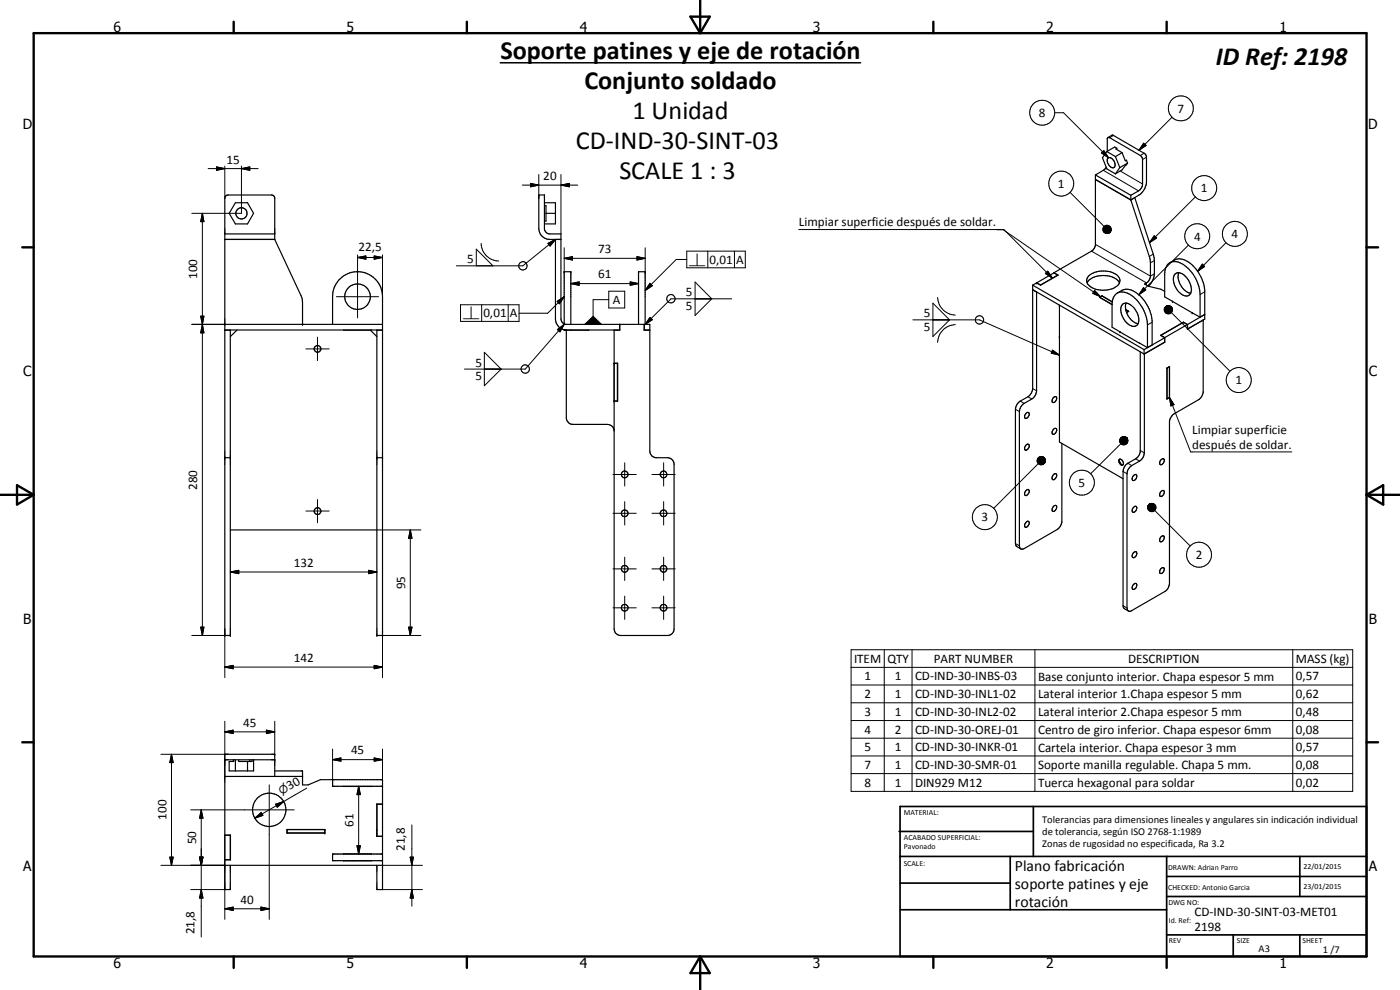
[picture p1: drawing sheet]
<svg xmlns="http://www.w3.org/2000/svg" width="420mm" height="297mm" viewBox="0 0 420 297" stroke-linecap="round" stroke-linejoin="round" font-family="sans-serif">
<g fill="#000">
<circle cx="67.5" cy="97.3" r=".18"/>
<circle cx="90.8" cy="97.3" r=".18"/>
<circle cx="169.3" cy="81.5" r=".18"/>
<circle cx="171.3" cy="81.5" r=".18"/>
<circle cx="191.6" cy="81.5" r=".18"/>
<circle cx="193.6" cy="81.5" r=".18"/>
<circle cx="311.1" cy="87.6" r=".18"/>
<circle cx="311.1" cy="84.9" r=".18"/>
<circle cx="318" cy="91.8" r=".18"/>
<circle cx="336.1" cy="99.6" r=".18"/>
<circle cx="351.9" cy="90.4" r=".18"/>
<circle cx="355.2" cy="96.7" r=".18"/>
<circle cx="357.8" cy="93.9" r=".18"/>
<circle cx="361.1" cy="96" r=".18"/>
<circle cx="184.3" cy="109" r=".18"/>
<circle cx="185.3" cy="109" r=".18"/>
<circle cx="318" cy="101" r=".18"/>
<circle cx="351" cy="119.3" r=".18"/>
<circle cx="67.5" cy="137.3" r=".18"/>
<circle cx="69.1" cy="137.3" r=".18"/>
<circle cx="113.1" cy="137.3" r=".18"/>
<circle cx="114.8" cy="137.3" r=".18"/>
<circle cx="184.3" cy="120.4" r=".18"/>
<circle cx="67.5" cy="190.7" r=".18"/>
<circle cx="69.1" cy="190.7" r=".18"/>
<circle cx="113.1" cy="190.7" r=".18"/>
<circle cx="114.8" cy="190.7" r=".18"/>
<circle cx="82.5" cy="226.3" r=".18"/>
<circle cx="82.5" cy="228" r=".18"/>
<circle cx="97.5" cy="248.9" r=".18"/>
<circle cx="97.5" cy="249.9" r=".18"/>
<circle cx="113.1" cy="249.9" r=".18"/>
<circle cx="113.1" cy="248.9" r=".18"/>
</g>
<g fill="none" stroke="#000" stroke-width=".35">
<path d="M328.7 52.5v21l-.2 .8-.7 .9-11.5 6.6M328.7 53.8l10.7 6.2M328.7 52.5l10.7 6.1M332 50.2l-.5 .6-2.8 1.7M332.2 45.5l2.3-1.4 .7 .4-.3 .2 1.9 1.1M332.2 45.5l2.6 1.5M332.2 45.5l-1.3 1.8 1.3 3.4 2.6 1.5M332.3 45.4v-3.8l.4-.4 9.5 5.5 .6 .8v8.2l-.7 1.2-2.7 1.7M332.5 47.4a1.91 1.91 0 0 1 2.1 2.4 .92 .92 0 0 1-1 .5 .92 .92 0 0 1-.7-.7l-.6-1.1zM332.5 41.3l1.5-.7 9.7 5.6 .4 .8v7.9a5.1 5.1 0 0 1-2.4 3.7l-2.3 1.4M334.8 47l1.3 3.3M336.1 50.3l-1.3 1.9"/>
<path d="M336.8 45.8l.9 2.5 .4-.3 .3 .9M336.8 45.8l-2 1.2M338.4 48.9l-1.6 2.1-2 1.2M338.4 48.9l-2.3 1.4M339.4 60l5.7 17.5 .2 5.6a2.78 2.78 0 0 1-1.8 2.1l1.2 .7 3.7 .9 1.1 .6M339.4 60l1.2-.7 5.5 16.9a17.7 17.7 0 0 1 .3 6.7 5.4 5.4 0 0 1-1.8 3M339.4 58.6v1.4M67.5 71.8h15M67.5 70.2h15M70.6 60.8h3.7l1.8 3.2-1.8 3.2h-3.7l-1.8-3.2zM82.5 71.8v-12.5l-.4-.6-.6-.2h-13l-.8 .4-.2 .6v131.2h1.6v-91.7M82.5 71.8l8 17.4 .3 1.6v6.5"/>
<path d="M163.4 60.8h3.3v6.4h-3.3M163.4 61.7h.5v4.6h-.5M163.9 64h2.8M166.7 71.8v23.9a3.3 3.3 0 0 0 3.3 3.3M168.3 71.8h-3.3a3.3 3.3 0 0 1-3.3-3.3v-10h1.7v10.3a1.83 1.83 0 0 0 1.6 1.4h3.3v25.5l.5 1.1 .9 .5h25.3v38a2.09 2.09 0 0 0 1.7 2h3.6a2 2 0 0 1 2 2.1v49.3a2.04 2.04 0 0 1-1.7 2h-14.6a1.98 1.98 0 0 1-1.7-2v-89.7M351.1 78.8l1.4-.8a4.9 4.9 0 0 1 5.6 1.8 11.8 11.8 0 0 1 3.5 7.2v8.8l-5.2 2.9M67.5 97.3h47.3M71.2 99l-2.1 2M99.8 97.3v-8.3a7.5 7.5 0 0 1 7.5-7.5 7.5 7.5 0 0 1 7.5 7.5v101.7h-1.7v-91.7M103.2 99v.1M111.2 99.1l1.9 1.9M111.5 99v.1"/>
<path d="M114.8 99l-47.3 .1M169.3 97.2v-15.7h2v15.8M170 99.1v26.2a2 2 0 0 0 2 2h10.3a2 2 0 0 1 2 2M171.3 99v.1M176.7 99v.1M185.3 99v.1M186 97.3v1.8l-16.7-.2M191.6 97.3v-15.8h2v15.8M193.4 97.3l-.1 1.7 1.7 .1M193.6 99v.1M309.9 85.6l33.5 19.3M309.9 86.9l33.5 19.3"/>
<path d="M309.9 85.6v31a3.3 3.3 0 0 1-1.4 2.4l-3 2-.8 1.8v40.3l.5 .9 1.2 .7M309.9 87l1.2 .6v29.7a3.2 3.2 0 0 1-1.4 2.4l-2.3 1.3a3.2 3.2 0 0 0-1.5 2.5v40.2a.88 .88 0 0 0 .4 1 .88 .88 0 0 0 1.1-.1l9.9-5.7 .9-.9 .4-1 .1-24M311.1 84.9l1.2 .7M311.1 84.9l-1.2 .7M312.3 85.5v.1M316.3 81.8l1.2 .7-5.2 3.1M316.3 81.8v.1M316.3 81.9l1.1 .6M316.3 81.9l-5.2 3M317.4 82.5v.1M317.4 82.5l-5.1 3M318 91.6v41l19 11"/>
<path d="M326.3 84.9a6.1 6.1 0 0 1 6.6-2.1 4.5 4.5 0 0 1 3.1 2.1M326.7 82.8a6.9 6.9 0 0 1 9.1 .4 2.23 2.23 0 0 1-1.5 3.2 7.2 7.2 0 0 1-7.8-1.1 1.91 1.91 0 0 1 .2-2.5zM330 89.2h.1M330 89.2l3.7 2.2M330.7 88.8l-.7 .4 3.7 2.2M330.7 88.8l3.1 1.8-3.1-1.8M330.7 88.8h.1M330.7 88.8l-.7 .4M333.7 91.4a3.1 3.1 0 0 1 3.7-3.7 10.8 10.8 0 0 1 7 9.8v6.8l-2.4-1.3M333.7 91.4v6.8l2.4 1.4M335.3 87.9l1.4-.8a4.5 4.5 0 0 1 5.1 1.4 12 12 0 0 1 4 7.6v7.4M336.1 99.5v.1"/>
<path d="M336.1 99.6l5.9 3.4M336.9 91.3a2.04 2.04 0 0 1 2.6 .4 5.1 5.1 0 0 1 1.9 5.6 2.08 2.08 0 0 1-3.2-.4 4.6 4.6 0 0 1-1.3-5.6zM337.9 92.9l.8 .5-.6 .4 .6-.4zM338 90.9a5.2 5.2 0 0 0 3.5 6.2M338.7 93.4v.1M351.9 90.4l5.9 3.5M351.9 90.4l-2.4-1.3v-6.8a3.2 3.2 0 0 1 3.7-3.8 11 11 0 0 1 7 9.9v6.8M351.9 90.4v.1M352.5 82.4a1.94 1.94 0 0 1 2.9 .1 5.5 5.5 0 0 1 2 5.4 1.8 1.8 0 0 1-3 .2 5.1 5.1 0 0 1-1.9-5.7zM353.8 81.8a5.3 5.3 0 0 0 3.5 6.2M355.2 96.7l-6.9 3.9 1.2 .7-6.1 3.6M355.2 96.7l1.2 .7"/>
<path d="M355.2 96.7l-6.8 3.9M356.4 98.7h.1M356.4 98.8l4.7-2.8v21.8a3.3 3.3 0 0 1-1.4 2.1l-7.6 4.4-.6 .8-.5 1.2v48.7l-.2 1-.5 .9-.8 .6-10.3 5.9-.8-.3-.2-.7v-40.2a3.1 3.1 0 0 1 1.4-2.5l2.4-1.4a3.2 3.2 0 0 0 1.4-2.4v-29.7M356.4 97.4l-6.9 3.9M356.4 97.4v1.4M357.8 93.9h.1M357.8 93.9l2.4 1.3M360.2 95.2l1.4-.8-5.2 3M184.3 109h1v11.4l-1-.1M316.2 119.3a.55 .55 0 0 1 .8-.2 .55 .55 0 0 1 .1 .8 .91 .91 0 0 1-1.3 .7v-.7zM342 103h.1M342.2 105.6v29.9a3.1 3.1 0 0 1-1.4 2.2l-2.3 1.3a3.2 3.2 0 0 0-1.5 2.5v40.2l.5 1 1.2 .6"/>
<path d="M343.4 104.9v1.3M343.4 106.2h.1M348.4 100.6l1.1 .7M348.4 100.6v.1M349.5 102.7l-6.1 3.5M349.5 101.3v1.4M350.2 110.4v9.3M350.2 110.4h.1M350.2 119.7h.1M350.9 110h.1M351 110v9.3l-.8 .4M351 110l-.8 .4"/>
<path d="M67.5 137.3h1.6M113.1 137.3h1.7M307.9 124l.7-.3a1.01 1.01 0 0 1 .1 1.2 1.01 1.01 0 0 1-1.2 .5v-.8zM307.9 133.6l.7-.3a1.01 1.01 0 0 1 .1 1.2 1.01 1.01 0 0 1-1.2 .4v-.7zM316.2 128.8a.55 .55 0 0 1 .8-.2 .55 .55 0 0 1 .1 .8 .91 .91 0 0 1-1.3 .8v-.8zM335.8 138l1 1.6M335.8 137.9a1.02 1.02 0 0 1 1.2 .4 1.02 1.02 0 0 1-.1 1.3 1.27 1.27 0 0 1-1.1-1.7zM348.5 137.9l.4-.3a.94 .94 0 0 1 .5 1 .94 .94 0 0 1-.8 .8h-.1a.83 .83 0 0 1-.5-.7 .83 .83 0 0 1 .5-.8zM69.1 159h44M307.9 147.2l.5-.3a.93 .93 0 0 1 .5 .9 .93 .93 0 0 1-.6 .7l-.4 .2a.9 .9 0 0 1 0-1.5zM307.9 156.7l.5-.3a.93 .93 0 0 1 .5 .9 .93 .93 0 0 1-.6 .8l-.4 .1a.9 .9 0 0 1 0-1.5zM316.2 142.4a.56 .56 0 0 1 .8-.2 .56 .56 0 0 1 .1 .8l-.8 .9h-.4l-.1-.7z"/>
<path d="M316.2 151.9a.56 .56 0 0 1 .8-.2 .56 .56 0 0 1 .1 .9l-.8 .8h-.4l-.1-.7zM340.2 142.7l.4-.3a.63 .63 0 0 1 .6 .4 .63 .63 0 0 1-.2 .7l-.4 .6a.54 .54 0 0 1-.8-.1 .54 .54 0 0 1 0-.7zM340.2 152.2l.4-.3a.63 .63 0 0 1 .6 .4 .63 .63 0 0 1-.2 .7l-.4 .6a.54 .54 0 0 1-.8 0 .54 .54 0 0 1 0-.8zM348.5 147.4l.4-.2a.94 .94 0 0 1 .5 .9 .94 .94 0 0 1-.8 .8l-.1 .1a.83 .83 0 0 1-.5-.8 .83 .83 0 0 1 .5-.8zM340.1 175.5l.3-.3a.53 .53 0 0 1 .7 0 .53 .53 0 0 1 0 .8 .79 .79 0 0 1-.4 .7 .79 .79 0 0 1-.9 0zM340.2 165.8a.55 .55 0 0 1 .9-.2 .55 .55 0 0 1 0 .9 .79 .79 0 0 1-.4 .7 .79 .79 0 0 1-.9 0v-.8zM348.5 161l.6-.2a1.02 1.02 0 0 1 .1 1.2 1.02 1.02 0 0 1-1.1 .4v-.7zM348.5 170.6l.6-.3a1.02 1.02 0 0 1 .1 1.2 1.02 1.02 0 0 1-1.1 .5v-.8zM67.5 233h23.3M67.5 228h15M70 228v.5M70.1 228v.5h-1.3v2.8h7.3v-3.3"/>
<path d="M70.6 228v3.3M71.6 228v.5h4v-.5M74.3 228.5v2.8M75 228v.5M82.5 233v-6.7h-15v40.6h1.6v-7.3M82.5 231.3h8.3v4.2h1.7l3.7-1.6h18.6v33h-1.7v-7.3M99.8 233.9v2h15M103.1 235.9h8.4M67.5 250.6h1.7v7.4l-1.7-.1M67.5 259.6h47.3M69.1 250.6v7.4M86.1 248.9h11.4v1h-11.4z"/>
<path d="M86.1 248.9h11.4M86.2 248.9v1M103.1 256.2h.1M103.1 258.2v.1M111.5 256.2h.1M111.5 258.2v.1M113.1 250.9h1.7M114.8 241.3h-1.7v9.7h1.7M114.8 256.2h-15v2h15"/>
<circle cx="72.4" cy="64" r="1.67"/>
<circle cx="107.3" cy="89" r="3.8"/>
<circle cx="95.3" cy="104.7" r="1"/>
<circle cx="95.3" cy="153.3" r="1.01"/>
<circle cx="187.5" cy="142.3" r="1"/>
<circle cx="187.5" cy="154" r="1"/>
<circle cx="199.1" cy="142.4" r="1.01"/>
<circle cx="199.1" cy="154" r="1.01"/>
<circle cx="187.5" cy="170.7" r="1"/>
<circle cx="199.1" cy="170.7" r="1"/>
<circle cx="187.5" cy="182.4" r="1"/>
<circle cx="199.1" cy="182.3" r="1"/>
<circle cx="80.8" cy="243" r="5"/>
</g>
<g fill="none" stroke="#000" stroke-width=".3">
<path d="M316.5 33.8h2.7l13.5 13.5M351.7 35.2l-9.9 9.9M62.5 50.6h15M65 50.1l2.5 .5-2.5 .5zM67.5 49.8v9.7M72.5 50.6l2.5-.5v1zM72.5 49.8v14.2h-14.9M156.7 55.5h16.7M159.2 55l2.5 .5-2.5 .5zM161.7 52.4v7.1M168.3 55.5l2.6-.5v1zM168.3 52.4v17.8"/>
<path d="M321.1 57.7l10.2 10.2M330.6 45.9l.7-.7 1.4 2.1zM331.1 51.1l10.6 6.2M334.2 40.6l-1.2 .7M336.2 51.3l6.7 3.9M343.2 43l.7 .6-2.1 1.5zM343.4 46l-1.2 .7M344.1 47.2l-1.2 .7M358.7 59.1l-13.7 13.7M60.7 64l.5 2.5h-1zM60.7 64v126.7M107.3 77.3l2.5-.5v1z"/>
<path d="M107.3 77.3h7.5M107.3 76.5v18.9M112.3 76.8l2.5 .5-2.5 .5zM114.8 76.5v22.6M142.9 79.8v-5l5 5M144.4 73a5.4 5.4 0 0 0 5.3 5.3M164.5 73l2.2-1.2-1.6 2zM166.7 71.8l-9.8 8h-20M169.3 77.5l2.5-.5v1zM169.3 77.5h24.3M169.3 74.3v7.2M191.2 77l2.4 .5-2.4 .5z"/>
<path d="M193.6 74.3v7.2M206.1 77.9h-3.2l-9.3 9.3M206.1 75.4h17.6v4.9h-17.6zM212.4 75.4v4.9M220.4 75.4v4.9M239.7 68.9h61.6l14.6 14.6M299.2 68.9h1.9l29.2 20.1M327.6 75.4l16.5 9.5v.7M328.7 73.3l16.6 9.5 1.1-.6M331 68.5l2.1 1.2-2.1-.9zM331 68.8l2.1 .9-2.1-.7zM331 69l2.1 .7-2-.4z"/>
<path d="M331.1 69.3l2 .4-1.9-.1zM331.1 68.2l2 1.5-2.1-1.2zM331.2 69.6l1.9 .1-1.7 .1zM331.2 68l.2-.1 1.7 1.8zM331.2 68l1.9 1.7-2-1.5zM331.4 69.8l1.7-.1zM331.4 67.9l.3-.2 1.4 2zM331.6 69.9l1.5-.2-1.2 .3zM331.7 67.7l.2-.1 1.2 2.1zM331.9 70l1.2-.3zM331.9 67.6h.3l.9 2.1zM332.1 70.1l1-.4z"/>
<path d="M332.2 67.6h.2l.7 2.1zM332.4 70.1l.7-.4zM332.4 67.6l.3 .1 .4 2zM332.6 70l.5-.3zM332.7 67.7l.2 .1 .2 1.9zM332.9 69.9l.2-.2zM332.9 67.8l.3 .2-.1 1.7zM333.2 68l.1 .2-.2 1.5zM333.3 68.2l-.2 1.5zM333.4 69.3l-.3 .4zM333.4 68.5l-.3 1.2zM333.4 69l-.3 .7z"/>
<path d="M333.4 68.7l-.3 1zM346.1 76.2l-1.2 .8M346.4 70.7l.7 .7-2.1 1.4zM346.4 78.2l-1.1 .7M356.7 73.5l-14.9 14.9M360.8 79.2l.7 .8-2.1 1.4zM367.9 72.8l-8.5 8.6M57.6 97.3h9.9M60.2 94.9h1l-.5 2.4zM60.7 97.3l.5 2.6h-1zM101 89h12.6M138.2 91.4h17.6v5h-17.6z"/>
<path d="M144.6 91.4v5M152.5 91.4v5M167.2 90.4l2.1-1.4-1.4 2.1zM167.3 98.9l2-1.6-1.2 2.3zM169.3 89l-4.9 5h-8.6M169.3 97.3l-11.7 13.4h-18.2M171.3 85.1l2.5-.5v1zM171.3 85.1h20.3M175.5 97.3l2.5-2.4 2.5 2.4zM182.7 89.9h-4.7v5M182.7 87.4h4.8v5h-4.8zM189.1 84.6l2.5 .5-2.5 .5z"/>
<path d="M195.1 85l.7 .7-2.2 1.5zM195.1 95.2l.7 .7-2.2 1.4zM208.6 84.6l5 5.1-5 5zM219.6 89.7h-18.2l-7.8 7.6M274 96h20l24 10.6M280 91l5 5-5 5zM281.4 89.2a5.5 5.5 0 0 0 5.3 5.3M286.7 97.4a5.6 5.6 0 0 0-5.3 5.3M313.7 82l.7-.6 1.5 2.1zM328.5 87.2l1.8 1.8-2.4-1zM343.2 86.3l.7 .7-2.1 1.4zM345.8 96.7l-1.4 .8"/>
<path d="M349.6 92.2l.2-.1-.3 .4zM349.8 92.1l-.4 .7zM349.8 92.1l-.4 .9zM349.8 92.1l-.3 1.2zM349.8 92.1l-.2 1.5-.1-.3zM349.8 92.1l-.1 1.7-.1-.2zM349.8 92.1l.1 1.9-.2-.2zM349.8 92.1l.4 2-.3-.1zM349.8 92.1l.6 2h-.2zM349.8 92.1l.9 2.1-.3-.1zM349.8 92.1l1.2 2-.3 .1zM349.8 92.1l1.4 2h-.2z"/>
<path d="M349.8 92.1l1.6 1.8-.2 .2zM349.8 92.1l1.9 1.6-.3 .2zM349.8 92.1l2 1.4-.1 .2zM349.8 92.1l2.1 1.1-.1 .3zM349.8 92.1l2.1 .9v.2zM349.8 92.1l2.1 .6v.3zM349.8 92.1l2 .4 .1 .2zM349.8 92.1l1.9 .1 .1 .3zM349.8 92.1l1.7-.1 .2 .2zM349.8 92.1l1.7-.1zM349.8 92.1l1.3-.4 .2 .2zM349.8 92.1l1.3-.4z"/>
<path d="M349.8 92.1l1-.4zM349.8 92.1l.7-.4zM349.8 92.1l.2-.2zM350 91.9l.2-.2-.4 .4zM351.6 93.8l17.5 17.6M361.6 87.5l-1.4 .9M91.8 104.7h7M95.3 101.2v7M145.4 105.7l5 5-5 5zM308.5 119l1.2 .7M309.9 116.6l1.2 .7M315.9 105.1l2.1 1.5-2.5-.6z"/>
<path d="M351 119.3l1.3 2.1-.9 .4zM351 119.3l6.3 16.3h30.4M187.5 138.9v6.9M199.2 138.9v6.9M304.7 122.8l1.2 .7M306.2 120.4l1.2 .6M311.2 138.3l2.2-1-2.1 1.3zM311.3 138l2.1-.7-2.2 1zM311.3 138.6l2.1-1.3-2 1.5zM311.4 137.8l2-.5-2.1 .7zM311.4 138.8l2-1.5-1.9 1.7zM311.5 137.5l1.9-.2-2 .5z"/>
<path d="M311.5 139l1.9-1.7-1.7 1.9zM311.6 139.1l-13.4 13.4M311.6 137.3h1.8zM311.6 137.3h1.8l-1.9 .2zM311.9 137.2l.2-.2 1.3 .3zM312.1 137l1.3 .3zM312.4 137l1 .3zM312.7 137l.7 .3zM312.9 137.1l.5 .2zM313.4 137.3l-1.5 2.1-.2-.2zM313.4 137.3l-1.2 2.1h-.3zM313.4 137.3l-.9 2.2-.3-.1z"/>
<path d="M313.4 137.3l-.7 2.1-.2 .1zM313.4 137.3l-.4 2.1h-.3zM313.4 137.3l-.2 1.9-.2 .2zM313.4 137.3v1.8l-.2 .1zM313.4 137.3l.2 1.6-.2 .2zM313.4 137.3l.2 1.6zM313.4 137.3l.3 1.3zM313.4 137.3l.3 1zM313.4 137.3l.3 .7zM313.4 137.3l.2 .5zM313.4 137.3l.2 .3zM336 132.2l2.1-.8-2.1 1.1z"/>
<path d="M336 132l2.1-.6-2.1 .8zM336 132.5l2.1-1.1-2 1.4zM336.1 131.7l2-.3-2.1 .6zM336.1 132.8l2-1.4-1.8 1.6zM336.2 131.5l.2-.2 1.7 .1zM336.2 131.5l1.9-.1-2 .3zM336.3 133l1.8-1.6-1.6 1.8zM336.4 133.1l-9.1 9.1M336.4 131.3l.2-.2 1.5 .3zM336.6 131.1l1.5 .3zM336.9 131.1l1.2 .3zM337.1 131l1 .4z"/>
<path d="M337.4 131l.7 .4zM337.7 131.1l.4 .3zM338.1 131.4l-1.4 1.9-.2-.1zM338.1 131.4l-1.1 2.1-.3-.2zM338.1 131.4l-.9 2.1h-.2zM338.1 131.4l-.6 2.1h-.3zM338.1 131.4l-.3 2-.3 .1zM338.1 131.4l-.1 1.9-.2 .1zM338.1 131.4l.1 1.7-.2 .2zM338.1 131.4l.3 1.4-.2 .3zM338.1 131.4l.3 1.4zM338.1 131.4l.3 1.2z"/>
<path d="M338.1 131.4l.4 .9zM338.1 131.4l.4 .7zM338.1 131.4l.3 .4zM338.1 131.4l.2 .2zM338.5 139l1.1 .7M340.8 137.7l1.2 .6M342.2 135.2l1.2 .7M91.8 153.3h7M95.3 149.9v6.9M113.1 159h13.2M123.1 159l.5 2.5h-1zM123.1 159v31.7"/>
<path d="M184 142.4h7M184 154h7M187.5 150.5v7M195.7 142.4h6.9M195.7 154h6.9M199.2 150.5v7M337 141.5l1.2 .7M344.8 151.4l-.3 .4zM344.8 151.4l-.3 .7zM344.8 151.4l-.3 1zM344.8 151.4l-.3 1.3zM344.8 151.4l-.2 1.5z"/>
<path d="M344.8 151.4v1.7l-.2-.2zM344.8 151.4l.2 1.9-.2-.2zM344.8 151.4l.4 2-.2-.1zM344.8 151.4l.7 2.1-.3-.1zM344.8 151.4l.9 2.1h-.2zM344.8 151.4l1.2 2.1h-.3zM344.8 151.4l1.4 2-.2 .1zM344.8 151.4l1.7 1.8-.3 .2zM344.8 151.4l1.9 1.7-.2 .1zM344.8 151.4l2 1.4-.1 .3zM344.8 151.4l2.1 1.2-.1 .2zM344.8 151.4l2.1 .9v.3z"/>
<path d="M344.8 151.4l2.1 .7v.2zM344.8 151.4l2 .4 .1 .3zM344.8 151.4l1.9 .2 .1 .2zM344.8 151.4l1.7-.1 .2 .3zM344.8 151.4l1.5-.2 .2 .1zM344.8 151.4l1.5-.2zM344.8 151.4l1.2-.3zM344.8 151.4l1-.4zM344.8 151.4l.7-.4zM344.8 151.4l.5-.3zM344.8 151.4l.2-.2zM346.6 153.2l10.6 10.6"/>
<path d="M69.1 171.6l2.6-.5v1zM69.1 171.6h44M110.6 171.1l2.5 .5-2.5 .5zM184 170.7h7M187.5 167.2v7M187.5 178.9v6.9M195.7 170.7h6.9M199.2 167.2v7M199.2 178.9v6.9M304.7 163.1l1.2 .6M57.6 190.7h11.5M60.2 188.2h1l-.5 2.5z"/>
<path d="M67.5 188.7v14.6M112.3 199.6l2.5 .6-2.5 .5zM114.8 188.7v14.6M114.8 190.7h11.5M122.6 188.2h1l-.5 2.5zM184 182.4h7M195.7 182.4h6.9M255.4 194.9h150.6v42.5h-150.6zM265.4 194.9v42.5M273.7 194.9v42.5M310.6 194.9v42.5M337 181.7l1.2 .7"/>
<path d="M388 194.9v42.5M67.5 200.2l2.5-.6v1.1zM67.5 219.6l2.5-.5v1zM67.5 200.2h47.3M67.5 216.4v16.6M67.5 219.6h15M80 219.1l2.5 .5-2.5 .5zM82.5 216.4v9.9M255.4 200.2h150.6M255.4 205.5h150.6M255.4 210.9h150.6M255.4 216.2h150.6"/>
<path d="M48.3 226.3h20.2M51.5 226.3l.5 2.5h-1zM51.5 226.3v33.3M80.8 235.5v40.3M92.1 236.5l-7 4M99.8 227.9l2.5-.5v1zM99.8 227.9h15M99.8 224.7v11.2M107.6 235.9l.6 2.5h-1.1zM107.6 235.9v20.3M112.3 227.4l2.5 .5-2.5 .5zM114.8 224.7v9.2"/>
<path d="M255.4 221.5h150.6M255.4 226.8h150.6M255.4 232.1h150.6M48.3 259.6h19.2M51 257.2h1l-.5 2.4zM57.2 243h31.1M59.9 257.2h1l-.5 2.4zM60.4 243l.5 2.5h-1zM60.4 243v38.1M67.5 250.6v25.2M76.5 245.5l1.9-1.7 .5 .8zM82.7 241.3l2.4-.8-1.9 1.7z"/>
<path d="M85.1 240.5l-8.6 5M107.1 253.7h1.1l-.6 2.5zM114.8 259.6h12M123.1 257.2h1l-.5 2.4zM123.6 247.5v24.4M57.2 266.9h10.3M60.4 266.9l.5 2.6h-1zM67.5 272.7l2.5-.5v1zM67.5 272.7h13.3M78.3 272.2l2.5 .5-2.5 .5zM114.8 266.9h12M123.6 266.9l.5 2.6h-1z"/>
<circle cx="312.8" cy="33.8" r="3.8"/>
<circle cx="354.4" cy="32.5" r="3.8"/>
<circle cx="318.5" cy="55.1" r="3.7"/>
<circle cx="361.4" cy="56.4" r="3.8"/>
<circle cx="156.9" cy="79.8" r="1.25"/>
<circle cx="359.3" cy="70.9" r="3.8"/>
<circle cx="370.6" cy="70.2" r="3.8"/>
<circle cx="201.4" cy="89.6" r="1.26"/>
<circle cx="294" cy="96" r="1.24"/>
<circle cx="157.6" cy="110.7" r="1.25"/>
<circle cx="371.8" cy="114" r="3.8"/>
<circle cx="295.6" cy="155.2" r="3.8"/>
<circle cx="324.7" cy="144.8" r="3.8"/>
<circle cx="359.9" cy="166.4" r="3.8"/>
</g>
<path d="M150.1 18.8h108.2" fill="none" stroke="#000" stroke-width=".46"/>
<g fill="none" stroke="#000" stroke-width=".71">
<path d="M10.1 9.9h400v277.1h-400zM70.1 6.5v3.4M140.1 6.5v3.4M207.2 5h5.8l-2.9 4.9zM210.1 0v9.9M280.1 6.5v3.4M350.1 6.5v3.4M6.7 74.2h3.4M410.1 74.2h3.5M.1 148.5h10M5.1 145.6l5 2.9-5 2.9zM410.1 148.5h10"/>
<path d="M410.1 148.5l5-2.9v5.8zM6.7 222.7h3.4M410.1 222.7h3.5M70.1 287v3.4M140.1 287v3.4M210.1 287v10M210.1 287l2.9 5h-5.8zM280.1 287v3.4M350.1 287v3.4"/>
</g>
<g fill="none" stroke="#000" stroke-width=".51">
<path d="M269.8 249.5h40.3M270.1 242h140v45h-140zM270.1 257h140M303.2 257v16M310.1 242v15M350.1 257v30M390.1 257v12M270.1 265h33.1M270.1 273h80M350.1 269h60M350.1 263h60M350.1 280.5h60"/>
<path d="M370.1 280.5v6.5M390.1 280.5v6.5"/>
</g>
<g fill="#000">
<path d="M65 50.1l2.5 .5-2.5 .5zM72.5 50.6l2.5-.5v1zM159.2 55l2.5 .5-2.5 .5zM168.3 55.5l2.6-.5v1zM330.6 45.9l.7-.7 1.4 2.1zM343.2 43l.7 .6-2.1 1.5zM60.7 64l.5 2.5h-1zM107.3 77.3l2.5-.5v1zM112.3 76.8l2.5 .5-2.5 .5zM164.5 73l2.2-1.2-1.6 2zM169.3 77.5l2.5-.5v1zM191.2 77l2.4 .5-2.4 .5z"/>
<path d="M333.4 69.3l-.3 .4zM333.4 69l-.3 .7zM333.4 68.7l-.3 1zM333.4 68.5l-.3 1.2zM333.3 68.2l-.2 1.5zM333.2 68l.1 .2-.2 1.5zM332.9 67.8l.3 .2-.1 1.7zM332.4 67.6l.3 .1 .4 2zM332.2 67.6h.2l.7 2.1zM331.9 67.6h.3l.9 2.1zM331.7 67.7l.2-.1 1.2 2.1zM331.4 67.9l.3-.2 1.4 2z"/>
<path d="M331.2 68l.2-.1 1.7 1.8zM331.2 68l1.9 1.7-2-1.5zM331.1 68.2l2 1.5-2.1-1.2zM331 68.5l2.1 1.2-2.1-.9zM331 68.8l2.1 .9-2.1-.7zM331 69l2.1 .7-2-.4zM331.2 69.6l1.9 .1-1.7 .1zM331.4 69.8l1.7-.1zM331.6 69.9l1.5-.2-1.2 .3zM331.9 70l1.2-.3zM332.1 70.1l1-.4zM332.4 70.1l.7-.4z"/>
<path d="M332.6 70l.5-.3zM332.9 69.9l.2-.2zM346.4 70.7l.7 .7-2.1 1.4zM360.8 79.2l.7 .8-2.1 1.4zM60.2 94.9h1l-.5 2.4zM60.7 97.3l.5 2.6h-1zM167.2 90.4l2.1-1.4-1.4 2.1zM167.3 98.9l2-1.6-1.2 2.3zM171.3 85.1l2.5-.5v1zM175.5 97.3l2.5-2.4 2.5 2.4zM189.1 84.6l2.5 .5-2.5 .5zM195.1 85l.7 .7-2.2 1.5z"/>
<path d="M195.1 95.2l.7 .7-2.2 1.4zM313.7 82l.7-.6 1.5 2.1zM328.5 87.2l1.8 1.8-2.4-1zM343.2 86.3l.7 .7-2.1 1.4zM349.6 92.2l.2-.1-.3 .4zM349.8 92.1l-.4 .7zM349.8 92.1l-.4 .9zM349.8 92.1l-.3 1.2zM349.8 92.1l-.2 1.5-.1-.3zM349.8 92.1l-.1 1.7-.1-.2zM349.8 92.1l.1 1.9-.2-.2zM349.8 92.1l.6 2h-.2z"/>
<path d="M349.8 92.1l.9 2.1-.3-.1zM349.8 92.1l1.2 2-.3 .1zM349.8 92.1l1.4 2h-.2zM349.8 92.1l1.6 1.8-.2 .2zM349.8 92.1l1.9 1.6-.3 .2zM349.8 92.1l2 1.4-.1 .2zM349.8 92.1l2.1 1.1-.1 .3zM349.8 92.1l2.1 .9v.2zM349.8 92.1l2.1 .6v.3zM349.8 92.1l2 .4 .1 .2zM349.8 92.1l1.7-.1 .2 .2zM349.8 92.1l1.7-.1z"/>
<path d="M349.8 92.1l1.3-.4 .2 .2zM349.8 92.1l1.3-.4zM349.8 92.1l1-.4zM349.8 92.1l.7-.4zM350 91.9l.2-.2-.4 .4zM349.8 92.1l.2-.2zM315.9 105.1l2.1 1.5-2.5-.6zM312.9 137.1l.5 .2zM312.7 137l.7 .3zM312.4 137l1 .3zM312.1 137l1.3 .3zM311.9 137.2l.2-.2 1.3 .3z"/>
<path d="M311.6 137.3h1.8zM311.6 137.3h1.8l-1.9 .2zM311.4 137.8l2-.5-2.1 .7zM311.3 138l2.1-.7-2.2 1zM311.2 138.3l2.2-1-2.1 1.3zM311.3 138.6l2.1-1.3-2 1.5zM311.4 138.8l2-1.5-1.9 1.7zM311.5 139l1.9-1.7-1.7 1.9zM313.4 137.3l-1.5 2.1-.2-.2zM313.4 137.3l-1.2 2.1h-.3zM313.4 137.3l-.9 2.2-.3-.1zM313.4 137.3l-.7 2.1-.2 .1z"/>
<path d="M313.4 137.3l-.4 2.1h-.3zM313.4 137.3v1.8l-.2 .1zM313.4 137.3l.2 1.6-.2 .2zM313.4 137.3l.2 1.6zM313.4 137.3l.3 1.3zM313.4 137.3l.3 1zM313.4 137.3l.3 .7zM313.4 137.3l.2 .5zM313.4 137.3l.2 .3zM337.7 131.1l.4 .3zM337.4 131l.7 .4zM337.1 131l1 .4z"/>
<path d="M336.9 131.1l1.2 .3zM336.6 131.1l1.5 .3zM336.4 131.3l.2-.2 1.5 .3zM336.2 131.5l.2-.2 1.7 .1zM336.1 131.7l2-.3-2.1 .6zM336 132l2.1-.6-2.1 .8zM336 132.2l2.1-.8-2.1 1.1zM336 132.5l2.1-1.1-2 1.4zM336.1 132.8l2-1.4-1.8 1.6zM336.3 133l1.8-1.6-1.6 1.8zM338.1 131.4l-1.4 1.9-.2-.1zM338.1 131.4l-1.1 2.1-.3-.2z"/>
<path d="M338.1 131.4l-.9 2.1h-.2zM338.1 131.4l-.6 2.1h-.3zM338.1 131.4l-.3 2-.3 .1zM338.1 131.4l.1 1.7-.2 .2zM338.1 131.4l.3 1.4-.2 .3zM338.1 131.4l.3 1.4zM338.1 131.4l.3 1.2zM338.1 131.4l.4 .9zM338.1 131.4l.4 .7zM338.1 131.4l.3 .4zM338.1 131.4l.2 .2zM351 119.3l1.3 2.1-.9 .4z"/>
<path d="M344.8 151.4l-.3 .4zM344.8 151.4l-.3 .7zM344.8 151.4l-.3 1zM344.8 151.4l-.3 1.3zM344.8 151.4l-.2 1.5zM344.8 151.4v1.7l-.2-.2zM344.8 151.4l.2 1.9-.2-.2zM344.8 151.4l.7 2.1-.3-.1zM344.8 151.4l.9 2.1h-.2zM344.8 151.4l1.2 2.1h-.3zM344.8 151.4l1.4 2-.2 .1zM344.8 151.4l1.7 1.8-.3 .2z"/>
<path d="M344.8 151.4l1.9 1.7-.2 .1zM344.8 151.4l2 1.4-.1 .3zM344.8 151.4l2.1 1.2-.1 .2zM344.8 151.4l2.1 .9v.3zM344.8 151.4l2.1 .7v.2zM344.8 151.4l2 .4 .1 .3zM344.8 151.4l1.7-.1 .2 .3zM344.8 151.4l1.5-.2 .2 .1zM344.8 151.4l1.5-.2zM344.8 151.4l1.2-.3zM344.8 151.4l1-.4zM344.8 151.4l.7-.4z"/>
<path d="M344.8 151.4l.5-.3zM344.8 151.4l.2-.2zM69.1 171.6l2.6-.5v1zM110.6 171.1l2.5 .5-2.5 .5zM123.1 159l.5 2.5h-1zM60.2 188.2h1l-.5 2.5zM67.5 200.2l2.5-.6v1.1zM122.6 188.2h1l-.5 2.5zM67.5 219.6l2.5-.5v1zM112.3 199.6l2.5 .6-2.5 .5zM51.5 226.3l.5 2.5h-1zM80 219.1l2.5 .5-2.5 .5z"/>
<path d="M99.8 227.9l2.5-.5v1zM107.6 235.9l.6 2.5h-1.1zM112.3 227.4l2.5 .5-2.5 .5zM51 257.2h1l-.5 2.4zM59.9 257.2h1l-.5 2.4zM60.4 243l.5 2.5h-1zM76.5 245.5l1.9-1.7 .5 .8zM82.7 241.3l2.4-.8-1.9 1.7zM107.1 253.7h1.1l-.6 2.5zM123.1 257.2h1l-.5 2.4zM60.4 266.9l.5 2.6h-1zM67.5 272.7l2.5-.5v1z"/>
<path d="M78.3 272.2l2.5 .5-2.5 .5zM123.6 266.9l.5 2.6h-1z"/>
</g>
<path d="M331.1 69.5h2M332.9 67.7v2M349.8 92.3h2M350 92.1v2M313.2 137.3v2.1M336.1 131.6h2M338 131.4v2M344.8 151.6h2M345 151.4v2" fill="none" stroke="#000" stroke-width=".38"/>
<path d="M311.4 137.5h2" fill="none" stroke="#000" stroke-width=".42"/>
<g font-size="7.9">
<text x="150.2" y="17.7">Soporte patines y eje de rotación</text>
<text x="364.9" y="19.4">ID Ref: 2198</text>
<text x="175.4" y="26.8">Conjunto soldado</text>
<text x="189.8" y="35.8">1 Unidad</text>
<text x="172.8" y="44.7">CD-IND-30-SINT-03</text>
<text x="185.9" y="53.8">SCALE 1 : 3</text>
</g>
<g font-size="4.7">
<text x="304.6" y="261.2">Plano fabricación</text>
<text x="304.6" y="266.6">soporte patines y eje</text>
<text x="304.6" y="272">rotación</text>
</g>
<g font-size="4.2">
<text x="34" y="9.6">6</text>
<text x="104" y="9.6">5</text>
<text x="174" y="9.6">4</text>
<text x="244" y="9.6">3</text>
<text x="314" y="9.6">2</text>
<text x="384" y="9.6">1</text>
<text x="6.8" y="38.7">D</text>
<text x="410.6" y="38.7">D</text>
<text x="7" y="112.9">C</text>
<text x="410.8" y="112.9">C</text>
<text x="7" y="187.1">B</text>
<text x="410.8" y="187.1">B</text>
<text x="7" y="261.4">A</text>
<text x="410.8" y="261.4">A</text>
<text x="34" y="290.4">6</text>
<text x="104" y="290.4">5</text>
<text x="174" y="290.4">4</text>
<text x="244" y="290.4">3</text>
<text x="314" y="290.4">2</text>
<text x="384" y="290.4">1</text>
</g>
<g font-size="3.9">
<text x="311.8" y="35.1">8</text>
<text x="353.4" y="33.8">7</text>
<text x="68" y="49.1">15</text>
<text x="163.1" y="54">20</text>
<text x="317.5" y="56.3">1</text>
<text x="360.4" y="57.7">1</text>
<text x="239.8" y="67.9">Limpiar superficie después de soldar.</text>
<text x="369.6" y="71.5">4</text>
<text x="107.6" y="75.2">22,5</text>
<text x="179.5" y="76">73</text>
<text x="358.3" y="72.2">4</text>
<text x="59.2" y="83.7" transform="rotate(-90 59.2 83.7)">100</text>
<text x="140.2" y="79">5</text>
<text x="179.5" y="83.5">61</text>
<text x="212.9" y="79.1">0,01</text>
<text x="220.9" y="79.1">A</text>
<text x="205.9" y="88.9">5</text>
<text x="145.1" y="95.2">0,01</text>
<text x="153" y="95.2">A</text>
<text x="184" y="91.2">A</text>
<text x="205.9" y="92.9">5</text>
<text x="277.2" y="95.2">5</text>
<text x="277.2" y="99.2">5</text>
<text x="142.7" y="110">5</text>
<text x="142.7" y="114">5</text>
<text x="370.8" y="115.3">1</text>
<text x="357.8" y="130.1">Limpiar superficie</text>
<text x="357.8" y="134.6">después de soldar.</text>
<text x="59.2" y="147.1" transform="rotate(-90 59.2 147.1)">280</text>
<text x="323.7" y="146.1">5</text>
<text x="294.6" y="156.5">3</text>
<text x="358.8" y="167.7">2</text>
<text x="88.2" y="170.1">132</text>
<text x="121.6" y="176.8" transform="rotate(-90 121.6 176.8)">95</text>
<text x="88.2" y="198.6">142</text>
<text x="256.3" y="198.8">ITEM</text>
<text x="266.3" y="198.9">QTY</text>
<text x="280.2" y="198.8">PART NUMBER</text>
<text x="338.6" y="198.9">DESCRIPTION</text>
<text x="388.9" y="199">MASS (kg)</text>
<text x="259.4" y="204.2">1</text>
<text x="259.4" y="209.5">2</text>
<text x="268.6" y="204.2">1</text>
<text x="268.6" y="209.5">1</text>
<text x="274.6" y="204.2">CD-IND-30-INBS-03</text>
<text x="274.6" y="209.5">CD-IND-30-INL1-02</text>
<text x="311.5" y="204.3">Base conjunto interior. Chapa espesor 5 mm</text>
<text x="311.5" y="209.5">Lateral interior 1.Chapa espesor 5 mm</text>
<text x="388.9" y="204.2">0,57</text>
<text x="388.9" y="209.5">0,62</text>
<text x="259.4" y="214.8">3</text>
<text x="268.6" y="214.8">1</text>
<text x="274.6" y="214.8">CD-IND-30-INL2-02</text>
<text x="311.5" y="214.9">Lateral interior 2.Chapa espesor 5 mm</text>
<text x="388.9" y="214.8">0,48</text>
<text x="73" y="218">45</text>
<text x="259.4" y="220.1">4</text>
<text x="268.6" y="220.1">2</text>
<text x="274.6" y="220.1">CD-IND-30-OREJ-01</text>
<text x="311.5" y="220.2">Centro de giro inferior. Chapa espesor 6mm</text>
<text x="388.9" y="220.1">0,08</text>
<text x="105.4" y="226.4">45</text>
<text x="259.4" y="225.4">5</text>
<text x="268.6" y="225.4">1</text>
<text x="274.6" y="225.4">CD-IND-30-INKR-01</text>
<text x="311.5" y="225.5">Cartela interior. Chapa espesor 3 mm</text>
<text x="388.9" y="225.4">0,57</text>
<text x="259.4" y="230.7">7</text>
<text x="268.6" y="230.8">1</text>
<text x="274.6" y="230.8">CD-IND-30-SMR-01</text>
<text x="311.5" y="230.8">Soporte manilla regulable. Chapa 5 mm.</text>
<text x="388.9" y="230.8">0,08</text>
<text x="86.9" y="237" transform="rotate(-30 86.9 237)">30</text>
<text x="259.4" y="236.1">8</text>
<text x="268.6" y="236.1">1</text>
<text x="274.6" y="236.1">DIN929 M12</text>
<text x="311.5" y="236.1">Tuerca hexagonal para soldar</text>
<text x="388.9" y="236.1">0,02</text>
<text x="49.9" y="246" transform="rotate(-90 49.9 246)">100</text>
<text x="106.1" y="248.1" transform="rotate(-90 106.1 248.1)">61</text>
<text x="58.9" y="253.3" transform="rotate(-90 58.9 253.3)">50</text>
<text x="121.5" y="255.3" transform="rotate(-90 121.5 255.3)">21,8</text>
<text x="72.2" y="271.1">40</text>
<text x="358.5" y="275">CD-IND-30-SINT-03-MET01</text>
<text x="58.4" y="280.4" transform="rotate(-90 58.4 280.4)">21,8</text>
<text x="358.5" y="279.4">2198</text>
</g>
<g font-size="3.3">
<text x="206.6" y="79.7">⟂</text>
<text x="138.8" y="95.8">⟂</text>
<text x="84.4" y="238.4" transform="rotate(-30 84.4 238.4)">⌀</text>
</g>
<g font-size="3.1">
<text x="312.7" y="246.8">Tolerancias para dimensiones lineales y angulares sin indicación individual</text>
<text x="312.7" y="250.4">de tolerancia, según ISO 2768-1:1989</text>
<text x="312.7" y="254">Zonas de rugosidad no especificada, Ra 3.2</text>
<text x="377.7" y="285.6">A3</text>
<text x="397" y="285.9">1 /7</text>
</g>
<g font-size="2.4">
<text x="271.2" y="244.4">MATERIAL:</text>
<text x="271.3" y="252">ACABADO SUPERFICIAL:</text>
<text x="271.3" y="254.6">Pavonado</text>
<text x="271.2" y="259.7">SCALE:</text>
<text x="350.6" y="261">DRAWN: Adrian Parro</text>
<text x="391.2" y="260.6">22/01/2015</text>
<text x="350.6" y="267">CHECKED: Antonio Garcia</text>
<text x="391.2" y="266.7">23/01/2015</text>
<text x="350.6" y="271.4">DWG NO:</text>
<text x="350.8" y="276.9">Id. Ref:</text>
<text x="350.8" y="282.8">REV</text>
<text x="371.2" y="282.9">SIZE</text>
<text x="390.9" y="282.9">SHEET</text>
</g>
</svg>
